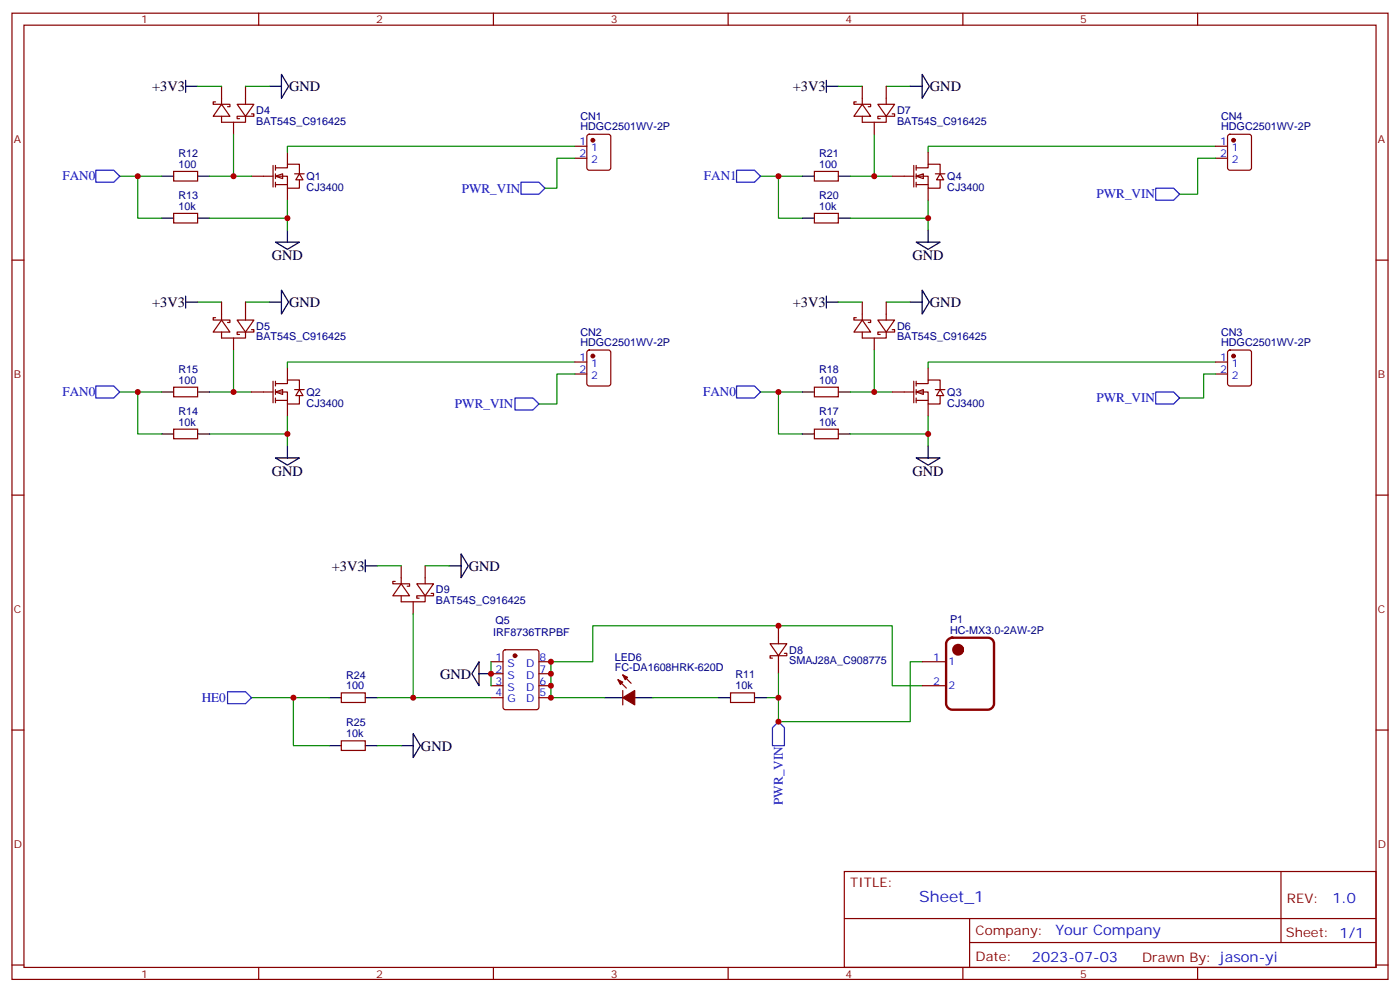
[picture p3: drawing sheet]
<svg xmlns="http://www.w3.org/2000/svg" width="412mm" height="292mm" viewBox="0 0 412 292" stroke-linecap="round" stroke-linejoin="round" font-family="sans-serif">
<g fill="none" stroke="#870000" stroke-width=".35">
<path d="M3.5 3.9h405.4v284.3h-405.4zM7.1 7.4h398.2v277.3h-398.2zM76.2 3.9v3.5M145.3 3.9v3.5M214.5 3.9v3.5M283.6 3.9v3.5M352.8 3.9v3.5M63.5 30h-.7v.7h4.9v.7h-.7M65.3 30.7l2.4 3.5h-4.9zM65.3 34.2v1.8h7v-1.8M65.3 25.4v5.3M68.8 36v3.5"/>
<path d="M69.8 30.7h5l-2.5 3.5zM72.3 25.4v5.3M74.1 33.5h.7v.7h-5v.7h.8M173.1 39.7l.5-.2h5.6l.7 .4v9.5l-.4 .6-5.9 .1-.7-.5v-9.4zM169.3 43h3.6M169.3 46.6h3.6M3.5 76.6h3.6M405.3 76.6h3.6M3.5 145.7h3.6M405.3 145.7h3.6M3.5 214.8h3.6M405.3 214.8h3.6"/>
<path d="M248.7 256.5h156.6v28.2h-156.6zM377.3 256.5v20.9M248.7 270.3h156.5M285.6 277.4h119.6M285.6 270.3v14.1M3.5 284h3.6M76.2 284.7v3.5M145.3 284.7v3.5M214.5 284.7v3.5M283.6 284.7v3.5M352.8 284.7v3.5M405.3 284h3.6"/>
</g>
<circle cx="174.6" cy="41.3" r=".53" fill="#870000" stroke="#870000" stroke-width=".35"/>
<g fill="#fff" stroke="#870000" stroke-width=".35">
<path d="M81.1 51.9l2.2-.7v1.4z"/>
<path d="M88.2 51.2l1.1 1.7h-2.2z"/>
</g>
<g fill="none" stroke="#870000" stroke-width=".35">
<path d="M51.2 50.4h7v2.9h-7zM74.1 51.9h6.3M80.4 48.7v6.3M81.1 49.4h3.6v-1.1h3.5v2.9M81.1 51.9h3.6v3.5h3.5v-2.5M81.1 54.3h3.6M81.1 48.7v1.4M81.1 51.2v1.4M81.1 53.6v1.4M84.7 44.8v3.5M84.7 55.4v3.5M86.8 51.2h2.8"/>
<path d="M51.2 62.8h7v2.8h-7zM51.2 113.9h7v2.9h-7zM51.2 126.3h7v2.8h-7z"/>
</g>
<g fill="none" stroke="#008700" stroke-width=".35">
<path d="M58.2 25.4h7.1M68.8 39.5v12.4M72.3 25.4h7.1M35.3 51.9h5.3M47.6 51.9h-7v12.3h7M61.7 51.9h12.4M84.7 58.9v8.8M169.3 43h-84.6v1.8M61.7 64.2h23M58.2 88.9h7.1M72.3 88.9h7.1M35.3 115.4h5.3"/>
<path d="M47.6 115.4h-7v12.3h7M61.7 115.4h12.4M68.8 103v12.4M169.3 106.5h-84.6v1.8M61.7 127.7h23M84.7 122.4v8.8"/>
</g>
<g fill="none" stroke="#000" stroke-width=".35">
<path d="M54.7 25.4h3.5M54.7 23.6v3.6M79.4 25.4h3.5M82.9 21.9l2.1 3.5-2.1 3.5zM47.6 51.9h3.6M58.2 51.9h3.5M47.6 64.2h3.6M58.2 64.2h3.5M81.1 71.3h7.1l-3.5 2.1zM84.7 67.7v3.6M54.7 87.1v3.6M54.7 88.9h3.5"/>
<path d="M79.4 88.9h3.5M82.9 85.4l2.1 3.5-2.1 3.5zM47.6 115.4h3.6M58.2 115.4h3.5M47.6 127.7h3.6M58.2 127.7h3.5M81.1 134.8h7.1l-3.5 2.1zM84.7 131.2v3.6"/>
</g>
<path d="M28.2 50.1h5.3l1.8 1.8-1.8 1.7h-5.3zM28.2 113.6h5.3l1.8 1.8-1.8 1.7h-5.3z" fill="none" stroke="#00f" stroke-width=".35"/>
<g fill="#fff" stroke="#870000" stroke-width=".35">
<path d="M81.1 115.4l2.2-.7v1.4z"/>
<path d="M88.2 114.7l1.1 1.7h-2.2z"/>
</g>
<g fill="none" stroke="#870000" stroke-width=".35">
<path d="M63.5 93.5h-.7v.7h4.9v.7h-.7M65.3 94.2l2.4 3.5h-4.9zM65.3 97.7v1.8h7v-1.8M65.3 88.9v5.3M68.8 99.5v3.5M69.8 94.2h5l-2.5 3.5zM72.3 88.9v5.3M74.1 97h.7v.7h-5v.7h.8M74.1 115.4h6.3M80.4 112.2v6.3M81.1 112.9h3.6v-1.1h3.5v2.9M81.1 115.4h3.6v3.5h3.5v-2.5"/>
<path d="M81.1 117.8h3.6M81.1 112.2v1.4M81.1 114.7v1.4M81.1 117.1v1.4M84.7 108.3v3.5M84.7 118.9v3.5M86.8 114.7h2.8M169.3 106.5h3.6M169.3 110.1h3.6M173.1 103.2l.5-.2h5.6l.7 .4v9.5l-.4 .6-5.9 .1-.7-.5v-9.4zM239.9 113.9h7v2.9h-7zM239.9 126.3h7v2.8h-7z"/>
</g>
<circle cx="174.6" cy="104.8" r=".53" fill="#870000" stroke="#870000" stroke-width=".35"/>
<path d="M217 113.6h5.2l1.8 1.8-1.8 1.7h-5.2z" fill="none" stroke="#00f" stroke-width=".35"/>
<path d="M246.9 88.9h7.1M261.1 88.9h7M224 115.4h5.3M236.4 115.4h-7.1v12.3h7.1M250.5 115.4h12.3M257.5 103v12.4M358.1 106.5h-84.7v1.8M250.5 127.7h22.9M273.4 122.4v8.8" fill="none" stroke="#008700" stroke-width=".35"/>
<path d="M243.4 88.9h3.5M243.4 87.1v3.6M268.1 88.9h3.5M271.6 85.4l2.2 3.5-2.2 3.5zM236.4 115.4h3.5M246.9 115.4h3.6M236.4 127.7h3.5M246.9 127.7h3.6M269.9 134.8h7l-3.5 2.1zM273.4 131.2v3.6" fill="none" stroke="#000" stroke-width=".35"/>
<g fill="#fff" stroke="#870000" stroke-width=".35">
<path d="M269.9 115.4l2.1-.7v1.4z"/>
<path d="M276.9 114.7l1.1 1.7h-2.1z"/>
</g>
<g fill="none" stroke="#870000" stroke-width=".35">
<path d="M239.9 50.4h7v2.9h-7zM239.9 62.8h7v2.8h-7zM252.2 93.5h-.7v.7h5v.7h-.7M254 94.2l2.5 3.5h-5zM254 97.7v1.8h7.1v-1.8M254 88.9v5.3M257.5 99.5v3.5M258.6 94.2h4.9l-2.4 3.5zM261.1 88.9v5.3M262.8 97h.7v.7h-4.9v.7h.7M262.8 115.4h6.4M269.2 112.2v6.3"/>
<path d="M269.9 112.9h3.5v-1.1h3.5v2.9M269.9 115.4h3.5v3.5h3.5v-2.5M269.9 117.8h3.5M269.9 112.2v1.4M269.9 114.7v1.4M269.9 117.1v1.4M273.4 108.3v3.5M273.4 118.9v3.5M275.5 114.7h2.8M358.1 106.5h3.5M358.1 110.1h3.5M361.8 103.2l.5-.2h5.6l.7 .4 .1 9.5-.5 .6-5.9 .1-.6-.5-.1-9.4z"/>
</g>
<circle cx="363.4" cy="104.8" r=".53" fill="#870000" stroke="#870000" stroke-width=".35"/>
<path d="M246.9 25.4h7.1M257.5 39.5v12.4M261.1 25.4h7M224 51.9h5.3M236.4 51.9h-7.1v12.3h7.1M250.5 51.9h12.3M273.4 58.9v8.8M358.1 43h-84.7v1.8M250.5 64.2h22.9" fill="none" stroke="#008700" stroke-width=".35"/>
<path d="M243.4 25.4h3.5M243.4 23.6v3.6M268.1 25.4h3.5M271.6 21.9l2.2 3.5-2.2 3.5zM236.4 51.9h3.5M246.9 51.9h3.6M236.4 64.2h3.5M246.9 64.2h3.6M269.9 71.3h7l-3.5 2.1zM273.4 67.7v3.6" fill="none" stroke="#000" stroke-width=".35"/>
<g fill="#fff" stroke="#870000" stroke-width=".35">
<path d="M269.9 51.9l2.1-.7v1.4z"/>
<path d="M276.9 51.2l1.1 1.7h-2.1z"/>
</g>
<g fill="none" stroke="#870000" stroke-width=".35">
<path d="M252.2 30h-.7v.7h5v.7h-.7M254 30.7l2.5 3.5h-5zM254 34.2v1.8h7.1v-1.8M254 25.4v5.3M257.5 36v3.5M258.6 30.7h4.9l-2.4 3.5zM261.1 25.4v5.3M262.8 33.5h.7v.7h-4.9v.7h.7M361.8 39.7l.5-.2h5.6l.7 .4 .1 9.5-.5 .6-5.9 .1-.6-.5-.1-9.4zM262.8 51.9h6.4M269.2 48.7v6.3M269.9 49.4h3.5v-1.1h3.5v2.9"/>
<path d="M269.9 51.9h3.5v3.5h3.5v-2.5M269.9 54.3h3.5M269.9 48.7v1.4M269.9 51.2v1.4M269.9 53.6v1.4M273.4 44.8v3.5M273.4 55.4v3.5M275.5 51.2h2.8M358.1 43h3.5M358.1 46.6h3.5M116.4 171.1h-.7v.7h4.9v.7h-.7M118.2 171.8l2.4 3.5h-4.9z"/>
<path d="M118.2 175.3v1.8h7v-1.8M118.2 166.5v5.3M121.7 177.1v3.5M122.8 171.8h4.9l-2.5 3.5zM125.2 166.5v5.3M127 174.6h.7v.7h-4.9v.7h.7M144.6 194.7h3.6M144.6 198.3h3.6M148.4 191.4l.5-.2h9.1l.7 .4v16.5l-.4 .7h-9.4l-.7-.4v-16.5zM158.7 194.7h3.6M158.7 198.3h3.6M183.4 198.6l2.5 2.5"/>
<path d="M226.8 189.4h5l-2.5 3.6zM229.3 184.1v5.3M229.3 193v5.3M231.1 192.3h.7v.7h-5v.7h.7M271.6 194.7h7.1M100.5 203.9h7.1v2.8h-7.1zM100.5 218h7.1v2.8h-7.1zM144.6 201.8h3.6M144.6 205.3h3.6M158.7 201.8h3.6M158.7 205.3h3.6M182 200l2.5 2.5"/>
<path d="M183.4 203.2v4.2M215.2 203.9h7v2.8h-7zM271.6 201.8h7.1"/>
</g>
<g fill="#870000" stroke="#870000" stroke-width=".35">
<path d="M183.4 205.3l3.6-2.1v4.2z"/>
<path d="M182 200l1.4 .7-.7 .7z"/>
<path d="M183.4 198.6l1.5 .7-.8 .7z"/>
<circle cx="363.4" cy="41.3" r=".53"/>
<circle cx="151.7" cy="193" r=".53"/>
</g>
<path d="M153.5 53.6h5.2l1.8 1.8-1.8 1.8h-5.2zM217 50.1h5.2l1.8 1.8-1.8 1.7h-5.2zM340.4 55.4h5.3l1.8 1.8-1.8 1.7h-5.3zM151.7 117.1h5.3l1.7 1.8-1.7 1.7h-5.3zM340.4 115.4h5.3l1.8 1.7-1.8 1.8h-5.3zM67 203.6h5.3l1.8 1.7-1.8 1.8h-5.3zM229.3 212.4l1.8 1.7v5.3h-3.6v-5.3z" fill="none" stroke="#00f" stroke-width=".35"/>
<g fill="none" stroke="#000" stroke-width=".35">
<path d="M107.6 166.5h3.5M107.6 164.7v3.6M132.3 166.5h3.5M135.8 163l2.1 3.5-2.1 3.5zM141.1 194.7v7.1l-2.1-3.5zM141.1 198.3h3.5M97 205.3h3.5M97 219.4h3.5M107.6 205.3h3.5M107.6 219.4h3.5M118.2 219.4h3.5M121.7 215.9l2.1 3.5-2.1 3.6z"/>
<path d="M178.2 205.3h5.2M187 205.3h5.3M211.7 205.3h3.5M222.2 205.3h3.6"/>
</g>
<g fill="none" stroke="#008700" stroke-width=".35">
<path d="M169.3 46.6h-5.3v8.8h-3.5M358.1 46.6h-5.3v10.6h-5.3M169.3 110.1h-5.3v8.8h-5.3M358.1 110.1h-3.6v7h-7M111.1 166.5h7.1M125.2 166.5h7.1M121.7 180.6v24.7M144.6 194.7v7.1M229.3 198.3v7h-3.5M271.6 194.7h-3.5v17.7h-38.8v-7.1M74.1 205.3h12.3M97 205.3h-10.6v14.1h10.6"/>
<path d="M111.1 205.3h33.5M111.1 219.4h7.1M192.3 205.3h19.4M271.6 201.8h-8.8v-17.7h-88.2v10.6h-12.3v10.6h15.9"/>
</g>
<path d="M279.3 188.2l1.2-.5h10.5a1.76 1.76 0 0 1 1.8 1.7v17.7a1.89 1.89 0 0 1-1.8 1.7h-10.5a1.89 1.89 0 0 1-1.8-1.7v-17.7z" fill="none" stroke="#900" stroke-width=".71"/>
<circle cx="282.2" cy="191.2" r=".35" fill="none" stroke="#900" stroke-width="2.8"/>
<g fill="#c00">
<circle cx="68.8" cy="51.9" r=".88"/>
<circle cx="84.7" cy="64.2" r=".88"/>
<circle cx="40.6" cy="51.9" r=".88"/>
<circle cx="40.6" cy="115.4" r=".88"/>
<circle cx="84.7" cy="127.7" r=".88"/>
<circle cx="68.8" cy="115.4" r=".88"/>
<circle cx="229.3" cy="115.4" r=".88"/>
<circle cx="273.4" cy="127.7" r=".88"/>
<circle cx="257.5" cy="115.4" r=".88"/>
<circle cx="229.3" cy="51.9" r=".88"/>
<circle cx="273.4" cy="64.2" r=".88"/>
<circle cx="257.5" cy="51.9" r=".88"/>
<circle cx="162.3" cy="205.3" r=".88"/>
<circle cx="162.3" cy="201.8" r=".88"/>
<circle cx="162.3" cy="198.3" r=".88"/>
<circle cx="162.3" cy="194.7" r=".88"/>
<circle cx="229.3" cy="184.1" r=".88"/>
<circle cx="144.6" cy="198.3" r=".88"/>
<circle cx="229.3" cy="205.3" r=".88"/>
<circle cx="121.7" cy="205.3" r=".88"/>
<circle cx="86.4" cy="205.3" r=".88"/>
<circle cx="229.3" cy="212.4" r=".88"/>
</g>
<text font-size="4.6" fill="#00f" x="270.8" y="265.5">Sheet_1</text>
<g font-size="4.2">
<text x="44.8" y="26.8">+3V3</text>
<text x="85.2" y="26.8">GND</text>
<text x="233.6" y="26.8">+3V3</text>
<text x="273.9" y="26.8">GND</text>
<text x="80.1" y="76.6">GND</text>
<text x="268.8" y="76.6">GND</text>
<text x="44.8" y="90.3">+3V3</text>
<text x="85.2" y="90.3">GND</text>
<text x="233.6" y="90.3">+3V3</text>
<text x="273.9" y="90.3">GND</text>
<text x="80.1" y="140.1">GND</text>
<text x="268.8" y="140.1">GND</text>
<text x="97.7" y="167.9">+3V3</text>
<text x="138.1" y="168">GND</text>
<text x="129.6" y="199.7">GND</text>
<text x="124" y="220.9">GND</text>
</g>
<g font-size="4.2" fill="#00f">
<text x="392.5" y="265.7">1.0</text>
<text x="310.9" y="275.3">Your Company</text>
<text x="304" y="283.1">2023-07-03</text>
</g>
<g font-size="3.9" fill="#00f">
<text x="18.4" y="53.1">FAN0</text>
<text x="207.4" y="53.1">FAN1</text>
<text x="136" y="56.8">PWR_VIN</text>
<text x="323" y="58.4">PWR_VIN</text>
<text x="18.4" y="116.6">FAN0</text>
<text x="207.1" y="116.6">FAN0</text>
<text x="323" y="118.4">PWR_VIN</text>
<text x="134" y="120.1">PWR_VIN</text>
<text x="59.4" y="206.6">HE0</text>
<text x="230.6" y="236.9" transform="rotate(-90 230.6 236.9)">PWR_VIN</text>
</g>
<g font-size="3.9" fill="#800">
<text x="250.5" y="261.1">TITLE:</text>
<text x="379.1" y="265.7">REV:</text>
<text x="287.4" y="275.3">Company:</text>
<text x="378.7" y="275.9">Sheet: 1/1</text>
<text x="287.4" y="282.9">Date:</text>
<text x="336.4" y="283">Drawn By: jason-yi</text>
</g>
<g font-size="3.2" fill="#800">
<text x="41.6" y="6.9">1</text>
<text x="110.8" y="6.9">2</text>
<text x="179.9" y="6.9">3</text>
<text x="249.1" y="6.9">4</text>
<text x="318.2" y="6.9">5</text>
<text x="4.1" y="42">A</text>
<text x="405.9" y="42">A</text>
<text x="4.1" y="111.1">B</text>
<text x="405.9" y="111.1">B</text>
<text x="4.1" y="180.3">C</text>
<text x="405.9" y="180.3">C</text>
<text x="4.1" y="249.4">D</text>
<text x="405.9" y="249.4">D</text>
<text x="41.6" y="287.7">1</text>
<text x="110.8" y="287.7">2</text>
<text x="179.9" y="287.7">3</text>
<text x="249.1" y="287.7">4</text>
<text x="318.2" y="287.7">5</text>
</g>
<g font-size="3.2" fill="#000080">
<text x="75.5" y="33.5">D4</text>
<text x="171" y="35.4">CN1</text>
<text x="264.2" y="33.5">D7</text>
<text x="359.7" y="35.4">CN4</text>
<text x="75.5" y="36.7">BAT54S_C916425</text>
<text x="171" y="38.3">HDGC2501WV-2P</text>
<text x="264.2" y="36.7">BAT54S_C916425</text>
<text x="359.7" y="38.3">HDGC2501WV-2P</text>
<text x="52.6" y="46.3">R12</text>
<text x="241.3" y="46.3">R21</text>
<text x="52.6" y="49.4">100</text>
<text x="90.3" y="53">Q1</text>
<text x="241.3" y="49.4">100</text>
<text x="279" y="53">Q4</text>
<text x="52.6" y="58.5">R13</text>
<text x="90.3" y="56.2">CJ3400</text>
<text x="241.3" y="58.5">R20</text>
<text x="279" y="56.2">CJ3400</text>
<text x="52.6" y="61.7">10k</text>
<text x="241.3" y="61.7">10k</text>
<text x="75.5" y="100.2">BAT54S_C916425</text>
<text x="75.5" y="97">D5</text>
<text x="171" y="101.8">HDGC2501WV-2P</text>
<text x="171" y="98.9">CN2</text>
<text x="264.2" y="100.2">BAT54S_C916425</text>
<text x="264.2" y="97">D6</text>
<text x="359.7" y="101.8">HDGC2501WV-2P</text>
<text x="359.7" y="98.9">CN3</text>
<text x="52.6" y="112.9">100</text>
<text x="52.6" y="109.8">R15</text>
<text x="241.3" y="112.9">100</text>
<text x="241.3" y="109.8">R18</text>
<text x="90.3" y="119.7">CJ3400</text>
<text x="90.3" y="116.5">Q2</text>
<text x="279" y="119.7">CJ3400</text>
<text x="279" y="116.5">Q3</text>
<text x="52.6" y="125.2">10k</text>
<text x="52.6" y="122">R14</text>
<text x="241.3" y="125.2">10k</text>
<text x="241.3" y="122">R17</text>
<text x="128.4" y="177.8">BAT54S_C916425</text>
<text x="128.4" y="174.6">D9</text>
<text x="146" y="183.5">Q5</text>
<text x="279.9" y="183.4">P1</text>
<text x="145.3" y="187">IRF8736TRPBF</text>
<text x="279.9" y="186.6">HC-MX3.0-2AW-2P</text>
<text x="181.1" y="197.6">FC-DA1608HRK-620D</text>
<text x="181.1" y="194.4">LED6</text>
<text x="232.5" y="195.5">SMAJ28A_C908775</text>
<text x="232.5" y="192.4">D8</text>
<text x="102" y="202.8">100</text>
<text x="102" y="199.7">R24</text>
<text x="216.6" y="202.8">10k</text>
<text x="216.6" y="199.6">R11</text>
<text x="102" y="213.7">R25</text>
<text x="102" y="217">10k</text>
</g>
<g font-size="3.2" fill="#00f">
<text x="170.7" y="42.7">1</text>
<text x="170.7" y="46.2">2</text>
<text x="174.2" y="44.4">1</text>
<text x="174.2" y="48">2</text>
<text x="359.4" y="42.7">1</text>
<text x="359.4" y="46.2">2</text>
<text x="362.9" y="44.4">1</text>
<text x="362.9" y="48">2</text>
<text x="170.7" y="106.2">1</text>
<text x="174.2" y="107.9">1</text>
<text x="359.4" y="106.2">1</text>
<text x="362.9" y="107.9">1</text>
<text x="170.7" y="109.7">2</text>
<text x="174.2" y="111.5">2</text>
<text x="359.4" y="109.7">2</text>
<text x="362.9" y="111.5">2</text>
<text x="146" y="194.4">1</text>
<text x="146" y="197.9">2</text>
<text x="149.5" y="196.1">S</text>
<text x="155" y="196.1">D</text>
<text x="158.9" y="197.9">7</text>
<text x="158.9" y="194.4">8</text>
<text x="274.9" y="194.4">1</text>
<text x="279.4" y="195.8">1</text>
<text x="146" y="201.4">3</text>
<text x="149.5" y="199.7">S</text>
<text x="149.5" y="203.2">S</text>
<text x="155" y="203.2">D</text>
<text x="155" y="199.7">D</text>
<text x="158.9" y="201.4">6</text>
<text x="274.9" y="201.4">2</text>
<text x="279.4" y="202.8">2</text>
<text x="146" y="205">4</text>
<text x="149.5" y="206.7">G</text>
<text x="155" y="206.7">D</text>
<text x="158.9" y="205">5</text>
</g>
</svg>
